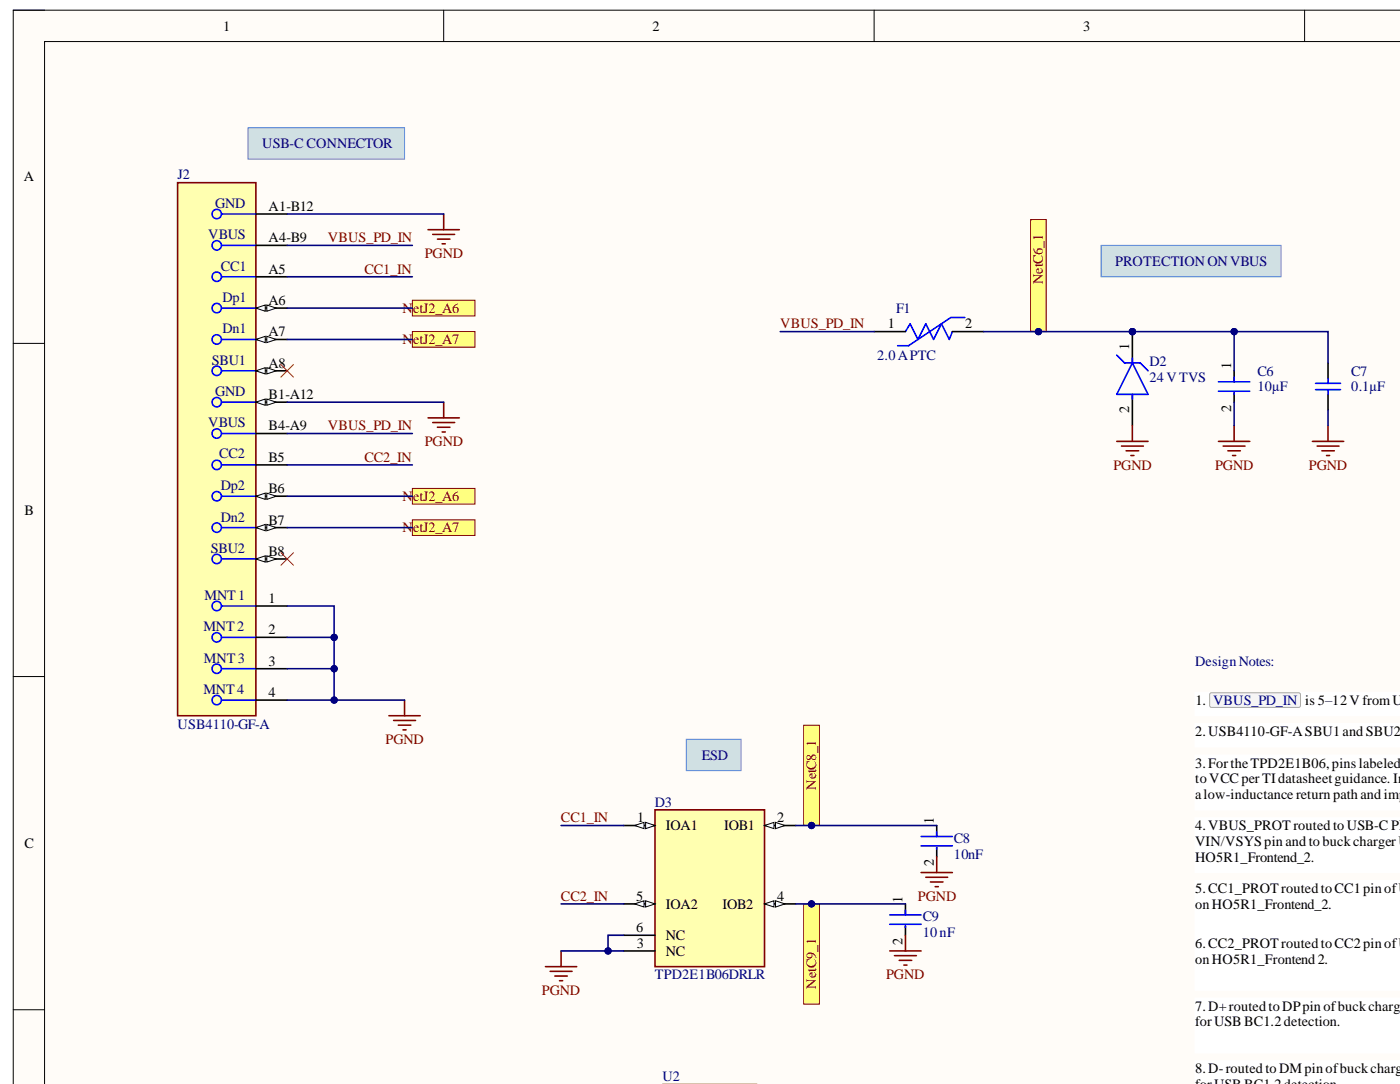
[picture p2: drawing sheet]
<svg xmlns="http://www.w3.org/2000/svg" width="223mm" height="173mm" viewBox="0 0 223 173" stroke-linecap="round" stroke-linejoin="round" font-family="sans-serif">
<path d="M2.1 1.6h221.3v171.3h-221.3z" fill-rule="evenodd" fill="#fffcf8"/>
<path d="M223.4 1.6h-221.3v171.3" fill="none" stroke="#000" stroke-width=".16"/>
<path d="M7.1 6.6h216.3v166.3h-216.3z" fill-rule="evenodd" fill="#fffcf8"/>
<path d="M2.1 1.6h5M70.8 1.6v5M139.4 1.6v5M208.1 1.6v5M223.4 6.6h-216.3v166.3M2.1 54.8h5M2.1 107.9h5M2.1 161h5" fill="none" stroke="#000" stroke-width=".16"/>
<path d="M39.6 20.4h24.9v5h-24.9z" fill-rule="evenodd" fill="#d0e0e3"/>
<path d="M39.6 20.4h24.9v5h-24.9z" fill="none" stroke="#4a86e8" stroke-width=".16"/>
<circle cx="180.6" cy="52.9" r=".5" fill="#000080"/>
<circle cx="180.6" cy="52.9" r=".5" fill="none" stroke="#000080" stroke-width=".16"/>
<path d="M180.6 52.9v5M180.6 62.9v5" fill="none" stroke="#000" stroke-width=".25"/>
<circle cx="180.6" cy="52.9" r=".5" fill="#000080"/>
<circle cx="180.6" cy="52.9" r=".5" fill="none" stroke="#000080" stroke-width=".16"/>
<path d="M144.4 52.9l.8-1.3 1.2 2.5 1.3-2.5 1.2 2.5 1.3-2.5 1.2 2.5 .5-1.2M153.9 50.6h-2.2l-6.8 4.5h-1.7M178.1 56.6l1.3 1.3h2.5l1.2 1.2M180.6 57.9l2.5 5h-5zM180.6 57.1v.8M180.6 62.9v.7" fill="none" stroke="#00f" stroke-width=".25"/>
<path d="M139.4 52.9h5M151.9 52.9h5" fill="none" stroke="#000" stroke-width=".25"/>
<path d="M105.7 172.9h15" fill="none" stroke="#ffffb0" stroke-width=".16"/>
<path d="M105.7 172.9h15M105.7 172.9h.1" fill="none" stroke="#800000" stroke-width=".16"/>
<path d="M104.5 129.1h17.5v25h-17.5z" fill-rule="evenodd" fill="#ffffb0"/>
<path d="M104.5 129.1h17.5v25h-17.5z" fill="none" stroke="#800000" stroke-width=".25"/>
<path d="M99.5 131.6h5" fill="none" stroke="#000" stroke-width=".25"/>
<path d="M103 131.1l1.5 .5-1.5 .5z" fill="#f8fcff"/>
<path d="M103 131.1l1.5 .5-1.5 .5z" fill="none" stroke="#000" stroke-width=".16"/>
<path d="M101.2 131.6l1.5-.5v1z" fill="#f8fcff"/>
<path d="M101.2 131.6l1.5-.5v1z" fill="none" stroke="#000" stroke-width=".16"/>
<path d="M99.5 144.1h5" fill="none" stroke="#000" stroke-width=".25"/>
<path d="M103 143.6l1.5 .5-1.5 .5z" fill="#f8fcff"/>
<path d="M103 143.6l1.5 .5-1.5 .5z" fill="none" stroke="#000" stroke-width=".16"/>
<path d="M101.2 144.1l1.5-.5v1z" fill="#f8fcff"/>
<path d="M101.2 144.1l1.5-.5v1z" fill="none" stroke="#000" stroke-width=".16"/>
<path d="M122 131.6h4.9" fill="none" stroke="#000" stroke-width=".25"/>
<path d="M122 131.6l1.5-.5v1z" fill="#f8fcff"/>
<path d="M122 131.6l1.5-.5v1z" fill="none" stroke="#000" stroke-width=".16"/>
<path d="M123.7 131.1l1.5 .5-1.5 .5z" fill="#f8fcff"/>
<path d="M123.7 131.1l1.5 .5-1.5 .5z" fill="none" stroke="#000" stroke-width=".16"/>
<path d="M122 144.1h4.9" fill="none" stroke="#000" stroke-width=".25"/>
<path d="M122 144.1l1.5-.5v1z" fill="#f8fcff"/>
<path d="M122 144.1l1.5-.5v1z" fill="none" stroke="#000" stroke-width=".16"/>
<path d="M123.7 143.6l1.5 .5-1.5 .5z" fill="#f8fcff"/>
<path d="M123.7 143.6l1.5 .5-1.5 .5z" fill="none" stroke="#000" stroke-width=".16"/>
<path d="M99.5 151.6h5M99.5 149.1h5" fill="none" stroke="#000" stroke-width=".25"/>
<path d="M109.5 117.9h8.7v5h-8.7z" fill-rule="evenodd" fill="#d0e0e3"/>
<path d="M109.5 117.9h8.7v5h-8.7z" fill="none" stroke="#4a86e8" stroke-width=".16"/>
<path d="M175.6 39.1h28.7v5h-28.7z" fill-rule="evenodd" fill="#d0e0e3"/>
<path d="M175.6 39.1h28.7v5h-28.7z" fill="none" stroke="#4a86e8" stroke-width=".16"/>
<path d="M196.9 59.1v1.8M196.9 62.6v1.5" fill="none" stroke="#000" stroke-width=".25"/>
<path d="M194.4 60.9h4.9M194.4 62.4h4.9M196.9 60.1v.8M196.9 62.6v.3" fill="none" stroke="#00f" stroke-width=".25"/>
<path d="M28.3 29.1h12.5v85h-12.5z" fill-rule="evenodd" fill="#ffffb0"/>
<path d="M28.3 29.1h12.5v85h-12.5z" fill="none" stroke="#800000" stroke-width=".25"/>
<g fill="none" stroke="#00f" stroke-width=".25">
<path d="M35.3 34.1h5.5M35.3 39.1h5.5M35.3 44.1h5.5M35.3 49.1h5.5M35.3 54.1h5.5M35.3 59.1h5.5M35.3 64.1h5.5M35.3 69.1h5.5M35.3 74.1h5.5M35.3 79.1h5.5M35.3 96.6h5.5M35.3 84.1h5.5"/>
<path d="M35.3 89.1h5.5M35.3 101.6h5.5M35.3 106.6h5.5M35.3 111.6h5.5"/>
<circle cx="34.6" cy="34.1" r=".75"/>
<circle cx="34.6" cy="39.1" r=".75"/>
<circle cx="34.6" cy="44.1" r=".75"/>
<circle cx="34.6" cy="49.1" r=".75"/>
<circle cx="34.6" cy="54.1" r=".75"/>
<circle cx="34.6" cy="59.1" r=".75"/>
<circle cx="34.6" cy="79.1" r=".75"/>
<circle cx="34.6" cy="69.1" r=".75"/>
<circle cx="34.6" cy="74.1" r=".75"/>
<circle cx="34.6" cy="64.1" r=".75"/>
<circle cx="34.6" cy="89.1" r=".75"/>
<circle cx="34.6" cy="96.6" r=".75"/>
<circle cx="34.6" cy="84.1" r=".75"/>
<circle cx="34.6" cy="101.6" r=".75"/>
<circle cx="34.6" cy="111.6" r=".75"/>
<circle cx="34.6" cy="106.6" r=".75"/>
</g>
<path d="M40.8 34.1h5M40.8 39.1h5M40.8 44.1h5M40.8 49.1h5M40.8 96.6h5M40.8 101.6h5M40.8 106.6h5M40.8 111.6h5" fill="none" stroke="#000" stroke-width=".25"/>
<path d="M40.8 49.1l1.5-.5v1z" fill="#f8fcff"/>
<path d="M40.8 49.1l1.5-.5v1z" fill="none" stroke="#000" stroke-width=".16"/>
<path d="M42.6 48.6l1.5 .5-1.5 .5z" fill="#f8fcff"/>
<path d="M42.6 48.6l1.5 .5-1.5 .5z" fill="none" stroke="#000" stroke-width=".16"/>
<path d="M40.8 54.1h5" fill="none" stroke="#000" stroke-width=".25"/>
<path d="M40.8 54.1l1.5-.5v1z" fill="#f8fcff"/>
<path d="M40.8 54.1l1.5-.5v1z" fill="none" stroke="#000" stroke-width=".16"/>
<path d="M42.6 53.6l1.5 .5-1.5 .5z" fill="#f8fcff"/>
<path d="M42.6 53.6l1.5 .5-1.5 .5z" fill="none" stroke="#000" stroke-width=".16"/>
<path d="M40.8 59.1h5" fill="none" stroke="#000" stroke-width=".25"/>
<path d="M40.8 59.1l1.5-.5v1z" fill="#f8fcff"/>
<path d="M40.8 59.1l1.5-.5v1z" fill="none" stroke="#000" stroke-width=".16"/>
<path d="M42.6 58.6l1.5 .5-1.5 .5z" fill="#f8fcff"/>
<path d="M42.6 58.6l1.5 .5-1.5 .5z" fill="none" stroke="#000" stroke-width=".16"/>
<path d="M40.8 64.1h5" fill="none" stroke="#000" stroke-width=".25"/>
<path d="M40.8 64.1l1.5-.5v1z" fill="#f8fcff"/>
<path d="M40.8 64.1l1.5-.5v1z" fill="none" stroke="#000" stroke-width=".16"/>
<path d="M42.6 63.6l1.5 .5-1.5 .5z" fill="#f8fcff"/>
<path d="M42.6 63.6l1.5 .5-1.5 .5z" fill="none" stroke="#000" stroke-width=".16"/>
<path d="M40.8 69.1h5M40.8 74.1h5M40.8 79.1h5" fill="none" stroke="#000" stroke-width=".25"/>
<path d="M40.8 79.1l1.5-.5v1z" fill="#f8fcff"/>
<path d="M40.8 79.1l1.5-.5v1z" fill="none" stroke="#000" stroke-width=".16"/>
<path d="M42.6 78.6l1.5 .5-1.5 .5z" fill="#f8fcff"/>
<path d="M42.6 78.6l1.5 .5-1.5 .5z" fill="none" stroke="#000" stroke-width=".16"/>
<path d="M40.8 84.1h5" fill="none" stroke="#000" stroke-width=".25"/>
<path d="M40.8 84.1l1.5-.5v1z" fill="#f8fcff"/>
<path d="M40.8 84.1l1.5-.5v1z" fill="none" stroke="#000" stroke-width=".16"/>
<path d="M42.6 83.6l1.5 .5-1.5 .5z" fill="#f8fcff"/>
<path d="M42.6 83.6l1.5 .5-1.5 .5z" fill="none" stroke="#000" stroke-width=".16"/>
<path d="M40.8 89.1h5" fill="none" stroke="#000" stroke-width=".25"/>
<path d="M40.8 89.1l1.5-.5v1z" fill="#f8fcff"/>
<path d="M40.8 89.1l1.5-.5v1z" fill="none" stroke="#000" stroke-width=".16"/>
<path d="M42.6 88.6l1.5 .5-1.5 .5z" fill="#f8fcff"/>
<path d="M42.6 88.6l1.5 .5-1.5 .5z" fill="none" stroke="#000" stroke-width=".16"/>
<path d="M44.8 58.1l2 2M46.8 58.1l-2 2M44.8 88.1l2 2M46.8 88.1l-2 2" fill="none" stroke="#f00" stroke-width=".16"/>
<g fill="none" stroke="#800000" stroke-width=".25">
<path d="M68.3 36.6h5M69 37.4h3.5M69.8 38.1h2M70.5 38.9h.5M70.8 34.1v2.5M178.1 70.4h5M178.9 71.1h3.5M179.6 71.9h2M180.4 72.6h.5M180.6 67.9v2.5M194.4 70.4h4.9M195.1 71.1h3.5"/>
<path d="M195.9 71.9h1.9M196.6 72.6h.5M196.9 67.9v2.5M62 114.1h5M62.8 114.9h3.5M63.5 115.6h2M64.3 116.4h.5M64.5 111.6v2.5M87 154.1h5M87.7 154.9h3.5M88.5 155.6h2M89.2 156.4h.5"/>
<path d="M89.5 151.6v2.5"/>
</g>
<path d="M190.6 120.4h32.8v8.7h-32.8z" fill-rule="evenodd" fill="#fff"/>
<path d="M223.4 120.4h-32.8v8.7h32.8" fill="none" stroke="#fff" stroke-width=".16"/>
<path d="M190.6 115.4h32.8v3.7h-32.8z" fill-rule="evenodd" fill="#fff"/>
<path d="M223.4 115.4h-32.8v3.7h32.8" fill="none" stroke="#fff" stroke-width=".16"/>
<path d="M190.6 110.4h32.8v3.7h-32.8z" fill-rule="evenodd" fill="#fff"/>
<path d="M223.4 110.4h-32.8v3.7h32.8" fill="none" stroke="#fff" stroke-width=".16"/>
<path d="M193.1 110.5h14.1l.2 .3v1.7l-.2 .3h-14l-.3-.3v-1.7z" fill="#f5f5f5"/>
<path d="M193.1 110.5h14.1l.2 .3v1.7l-.2 .3h-14l-.3-.3v-1.7z" fill="none" stroke="#a9a9a9" stroke-width=".16"/>
<path d="M190.6 130.4h32.8v8.7h-32.8z" fill-rule="evenodd" fill="#fff"/>
<path d="M223.4 130.4h-32.8v8.7h32.8" fill="none" stroke="#fff" stroke-width=".16"/>
<path d="M190.6 140.4h32.8v8.7h-32.8z" fill-rule="evenodd" fill="#fff"/>
<path d="M223.4 140.4h-32.8v8.7h32.8" fill="none" stroke="#fff" stroke-width=".16"/>
<path d="M190.6 149.1h32.8v8.8h-32.8z" fill-rule="evenodd" fill="#fff"/>
<path d="M223.4 149.1h-32.8v8.8h32.8" fill="none" stroke="#fff" stroke-width=".16"/>
<path d="M190.6 159.1h32.8v8.8h-32.8z" fill-rule="evenodd" fill="#fff"/>
<path d="M223.4 159.1h-32.8v8.8h32.8" fill="none" stroke="#fff" stroke-width=".16"/>
<path d="M190.6 169.2h32.8v3.7h-32.8z" fill-rule="evenodd" fill="#fff"/>
<path d="M223.4 169.2h-32.8v3.7" fill="none" stroke="#fff" stroke-width=".16"/>
<path d="M211.8 57.9v2.5M211.8 62.9v2.5M149.4 131.6v1.8M149.4 135.1v1.5" fill="none" stroke="#000" stroke-width=".25"/>
<path d="M209.8 61.1h4M209.8 62.1h4M211.8 60.4v.7M211.8 62.1v.8M146.9 133.4h5M146.9 134.9h5M149.4 132.6v.8M149.4 135.1v.3" fill="none" stroke="#00f" stroke-width=".25"/>
<path d="M209.3 70.4h5M210.1 71.1h3.5M210.8 71.9h2M211.6 72.6h.5M211.8 67.9v2.5M146.9 139.1h5M147.7 139.9h3.5M149.4 136.6v2.5M148.4 140.6h2M149.2 141.4h.5" fill="none" stroke="#800000" stroke-width=".25"/>
<path d="M128.2 115.7h2.5v15.9h-2.5z" fill-rule="evenodd" fill="#ffff80"/>
<path d="M128.2 115.7h2.5v15.9h-2.5z" fill="none" stroke="#800000" stroke-width=".16"/>
<circle cx="129.4" cy="131.6" r=".5" fill="#000080"/>
<circle cx="129.4" cy="131.6" r=".5" fill="none" stroke="#000080" stroke-width=".16"/>
<path d="M144.4 144.1v1.8M144.4 147.6v1.5" fill="none" stroke="#000" stroke-width=".25"/>
<path d="M141.9 145.9h5M141.9 147.4h5M144.4 145.1v.8M144.4 147.6v.3" fill="none" stroke="#00f" stroke-width=".25"/>
<path d="M141.9 151.6h5M142.7 152.4h3.5M143.4 153.1h2M144.2 153.9h.5M144.4 149.1v2.5" fill="none" stroke="#800000" stroke-width=".25"/>
<path d="M128.2 144.1h2.5v16h-2.5z" fill-rule="evenodd" fill="#ffff80"/>
<path d="M128.2 144.1h2.5v16h-2.5z" fill="none" stroke="#800000" stroke-width=".16"/>
<circle cx="129.4" cy="144.1" r=".5" fill="#000080"/>
<circle cx="129.4" cy="144.1" r=".5" fill="none" stroke="#000080" stroke-width=".16"/>
<path d="M68.3 66.6h5M69 67.4h3.5M69.8 68.1h2M70.5 68.9h.5M70.8 64.1v2.5" fill="none" stroke="#800000" stroke-width=".25"/>
<path d="M65.8 47.9h10v2.5h-10z" fill-rule="evenodd" fill="#ffff80"/>
<path d="M65.8 47.9h10v2.5h-10z" fill="none" stroke="#800000" stroke-width=".16"/>
<path d="M65.8 52.9h10v2.5h-10z" fill-rule="evenodd" fill="#ffff80"/>
<path d="M65.8 52.9h10v2.5h-10z" fill="none" stroke="#800000" stroke-width=".16"/>
<path d="M65.8 77.9h10v2.5h-10z" fill-rule="evenodd" fill="#ffff80"/>
<path d="M65.8 77.9h10v2.5h-10z" fill="none" stroke="#800000" stroke-width=".16"/>
<path d="M65.8 82.9h10v2.5h-10z" fill-rule="evenodd" fill="#ffff80"/>
<path d="M65.8 82.9h10v2.5h-10z" fill="none" stroke="#800000" stroke-width=".16"/>
<path d="M164.4 35h2.5v17.9h-2.5z" fill-rule="evenodd" fill="#ffff80"/>
<path d="M164.4 35h2.5v17.9h-2.5z" fill="none" stroke="#800000" stroke-width=".16"/>
<circle cx="165.6" cy="52.9" r=".5" fill="#000080"/>
<circle cx="165.6" cy="52.9" r=".5" fill="none" stroke="#000080" stroke-width=".16"/>
<path d="M45.8 34.1h25M45.8 39.1h20M45.8 44.1h20M45.8 49.1h20M45.8 54.1h20M45.8 74.1h20M45.8 64.1h25M45.8 79.1h20M45.8 69.1h20M45.8 96.6h7.5v5h-7.5M45.8 84.1h20" fill="none" stroke="#000080" stroke-width=".25"/>
<circle cx="53.3" cy="101.6" r=".5" fill="#000080"/>
<circle cx="53.3" cy="101.6" r=".5" fill="none" stroke="#000080" stroke-width=".16"/>
<path d="M53.3 101.6v5h-7.5" fill="none" stroke="#000080" stroke-width=".25"/>
<circle cx="53.3" cy="101.6" r=".5" fill="#000080"/>
<circle cx="53.3" cy="101.6" r=".5" fill="none" stroke="#000080" stroke-width=".16"/>
<circle cx="53.3" cy="106.6" r=".5" fill="#000080"/>
<circle cx="53.3" cy="106.6" r=".5" fill="none" stroke="#000080" stroke-width=".16"/>
<path d="M53.3 106.6v5h-7.5" fill="none" stroke="#000080" stroke-width=".25"/>
<circle cx="53.3" cy="106.6" r=".5" fill="#000080"/>
<circle cx="53.3" cy="106.6" r=".5" fill="none" stroke="#000080" stroke-width=".16"/>
<circle cx="53.3" cy="111.6" r=".5" fill="#000080"/>
<circle cx="53.3" cy="111.6" r=".5" fill="none" stroke="#000080" stroke-width=".16"/>
<path d="M53.3 111.6h11.2" fill="none" stroke="#000080" stroke-width=".25"/>
<circle cx="53.3" cy="111.6" r=".5" fill="#000080"/>
<circle cx="53.3" cy="111.6" r=".5" fill="none" stroke="#000080" stroke-width=".16"/>
<path d="M124.5 52.9h14.9M156.9 52.9h40v6.2M196.9 64.1v3.8" fill="none" stroke="#000080" stroke-width=".25"/>
<circle cx="165.6" cy="52.9" r=".5" fill="#000080"/>
<circle cx="165.6" cy="52.9" r=".5" fill="none" stroke="#000080" stroke-width=".16"/>
<circle cx="180.6" cy="52.9" r=".5" fill="#000080"/>
<circle cx="180.6" cy="52.9" r=".5" fill="none" stroke="#000080" stroke-width=".16"/>
<circle cx="196.9" cy="52.9" r=".5" fill="#000080"/>
<circle cx="196.9" cy="52.9" r=".5" fill="none" stroke="#000080" stroke-width=".16"/>
<path d="M89.5 131.6h10M89.5 144.1h10M99.5 149.1h-2.5v2.5h2.5" fill="none" stroke="#000080" stroke-width=".25"/>
<circle cx="97" cy="151.6" r=".5" fill="#000080"/>
<circle cx="97" cy="151.6" r=".5" fill="none" stroke="#000080" stroke-width=".16"/>
<path d="M89.5 151.6h7.5" fill="none" stroke="#000080" stroke-width=".25"/>
<circle cx="97" cy="151.6" r=".5" fill="#000080"/>
<circle cx="97" cy="151.6" r=".5" fill="none" stroke="#000080" stroke-width=".16"/>
<path d="M196.9 52.9h14.9v5" fill="none" stroke="#000080" stroke-width=".25"/>
<circle cx="196.9" cy="52.9" r=".5" fill="#000080"/>
<circle cx="196.9" cy="52.9" r=".5" fill="none" stroke="#000080" stroke-width=".16"/>
<path d="M211.8 65.4v2.5M126.9 131.6h22.5" fill="none" stroke="#000080" stroke-width=".25"/>
<circle cx="129.4" cy="131.6" r=".5" fill="#000080"/>
<circle cx="129.4" cy="131.6" r=".5" fill="none" stroke="#000080" stroke-width=".16"/>
<path d="M126.9 144.1h17.5" fill="none" stroke="#000080" stroke-width=".25"/>
<circle cx="129.4" cy="144.1" r=".5" fill="#000080"/>
<circle cx="129.4" cy="144.1" r=".5" fill="none" stroke="#000080" stroke-width=".16"/>
<g font-size="2.3">
<text x="35.6" y="4.9">1</text>
<text x="104.1" y="4.9">2</text>
<text x="172.8" y="4.9">3</text>
<text x="3.8" y="28.9">A</text>
<text x="42.8" y="33.7">A1-B12</text>
<text x="42.8" y="38.7">A4-B9</text>
<text x="42.8" y="43.7">A5</text>
<text x="42.8" y="48.6">A6</text>
<text x="42.8" y="53.6">A7</text>
<text x="141.6" y="52.4">1</text>
<text x="153.9" y="52.4">2</text>
<text x="42.8" y="58.6">A8</text>
<text x="180.1" y="55.8" transform="rotate(-90 180.1 55.8)">1</text>
<text x="196.4" y="58.9" transform="rotate(-90 196.4 58.9)">1</text>
<text x="42.8" y="63.6">B1-A12</text>
<text x="180.1" y="65.9" transform="rotate(-90 180.1 65.9)">2</text>
<text x="196.4" y="65.7" transform="rotate(-90 196.4 65.7)">2</text>
<text x="42.8" y="68.6">B4-A9</text>
<text x="42.8" y="73.6">B5</text>
<text x="3.9" y="82.1">B</text>
<text x="42.8" y="78.6">B6</text>
<text x="42.8" y="83.7">B7</text>
<text x="42.8" y="88.7">B8</text>
<text x="42.8" y="96.1">1</text>
<text x="42.8" y="101.1">2</text>
<text x="42.8" y="106.2">3</text>
<text x="42.8" y="111.2">4</text>
<text x="190.7" y="112.4">1. VBUS_PD_IN is 5–12VfromU</text>
<text x="190.6" y="117.4">2.USB4110-GF-ASBU1andSBU2</text>
<text x="190.6" y="122.4">3.FortheTPD2E1B06,pinslabeled</text>
<text x="190.6" y="124.9">t</text>
<text x="191.4" y="124.9">oVCC per TIdatasheetguidance. In</text>
<text x="101.6" y="131.2">1</text>
<text x="123.9" y="131.2">2</text>
<text x="149" y="131.4" transform="rotate(-90 149 131.4)">1</text>
<text x="190.6" y="127.4">alow-inductance returnpathandimp</text>
<text x="3.9" y="135.2">C</text>
<text x="106.2" y="132.4">IOA1</text>
<text x="115.5" y="132.4">IOB1</text>
<text x="190.6" y="132.4">4.VBUS_PROTroutedtoUSB-C PD</text>
<text x="190.6" y="134.9">VIN/VSYSpinandtobuckcharger U</text>
<text x="190.6" y="137.4">HO5R1_Frontend_2.</text>
<text x="101.5" y="143.7">5</text>
<text x="123.9" y="143.7">4</text>
<text x="144" y="143.9" transform="rotate(-90 144 143.9)">1</text>
<text x="149" y="138.2" transform="rotate(-90 149 138.2)">2</text>
<text x="190.6" y="142.4">5.CC1_PROTroutedtoCC1pinofU</text>
<text x="101.5" y="148.7">6</text>
<text x="106.2" y="144.9">IOA2</text>
<text x="106.2" y="149.9">NC</text>
<text x="115.2" y="144.9">IOB2</text>
<text x="190.6" y="144.9">onHO5R1_Frontend_2.</text>
<text x="101.6" y="151.1">3</text>
<text x="106.2" y="152.4">NC</text>
<text x="144" y="150.7" transform="rotate(-90 144 150.7)">2</text>
<text x="190.6" y="151.1">6.CC2_PROTroutedtoCC2pinofU</text>
<text x="190.6" y="153.7">onHO5R1_Frontend2.</text>
<text x="190.6" y="161.2">7.D+routedtoDPpinofbuckcharg</text>
<text x="190.6" y="163.6">forUSB BC1.2detection.</text>
<text x="190.6" y="171.2">8.D-routedtoDMpinofbuckcharg</text>
<text x="190.6" y="173.6">forUSB BC1.2detection.</text>
</g>
<g font-size="2.3" fill="#000080">
<text x="41.8" y="23.6">USB-C CONNECTOR</text>
<text x="28.3" y="28.6">J2</text>
<text x="34.3" y="33.2">GND</text>
<text x="33.2" y="38.2">VBUS</text>
<text x="35.2" y="43.1">CC1</text>
<text x="177.9" y="42.4">PROTECTIONONVBUS</text>
<text x="35.5" y="48.1">Dp1</text>
<text x="35.5" y="53.1">Dn1</text>
<text x="143" y="49.9">F1</text>
<text x="33.8" y="58.1">SBU1</text>
<text x="139.9" y="57.4">2.0APTC</text>
<text x="183.3" y="58.4">D2</text>
<text x="200.6" y="59.9">C6</text>
<text x="215.5" y="59.9">C7</text>
<text x="34.3" y="63.1">GND</text>
<text x="183.3" y="60.9">24VTVS</text>
<text x="200.6" y="62.4">10µF</text>
<text x="215.5" y="62.4">0.1µF</text>
<text x="33.2" y="68.1">VBUS</text>
<text x="35" y="73.1">CC2</text>
<text x="35.2" y="78.2">Dp2</text>
<text x="35.2" y="83.2">Dn2</text>
<text x="33.6" y="88.2">SBU2</text>
<text x="32.6" y="95.6">MNT1</text>
<text x="32.4" y="100.6">MNT2</text>
<text x="32.5" y="105.7">MNT3</text>
<text x="190.6" y="106.2">DesignNotes:</text>
<text x="32.4" y="110.7">MNT4</text>
<text x="28.3" y="116.2">USB4110-GF-A</text>
<text x="112" y="121.2">ESD</text>
<text x="104.4" y="128.6">D3</text>
<text x="152.2" y="134.4">C8</text>
<text x="152.2" y="136.9">10nF</text>
<text x="147.2" y="146.9">C9</text>
<text x="147.2" y="149.4">10nF</text>
<text x="104.4" y="156.1">TPD2E1B06DRLR</text>
<text x="105.7" y="172.4">U2</text>
</g>
<g font-size="2.3" fill="#800000">
<text x="52.3" y="38.7">VBUS_PD_IN</text>
<text x="67.8" y="41.1">PGND</text>
<text x="58.1" y="43.7">CC1_IN</text>
<text x="166.4" y="45.3" transform="rotate(-90 166.4 45.3)">NetC6_1</text>
<text x="64.2" y="49.9">N</text>
<text x="65.9" y="49.9">etJ2_A6</text>
<text x="124.5" y="52.4">VBUS_PD_IN</text>
<text x="64.2" y="54.9">N</text>
<text x="65.9" y="54.9">etJ2_A7</text>
<text x="52.3" y="68.6">VBUS_PD_IN</text>
<text x="67.8" y="71.2">PGND</text>
<text x="58.1" y="73.6">CC2_IN</text>
<text x="177.6" y="74.9">PGND</text>
<text x="193.8" y="74.9">PGND</text>
<text x="208.8" y="74.9">PGND</text>
<text x="64.2" y="79.9">N</text>
<text x="65.9" y="79.9">etJ2_A6</text>
<text x="64.2" y="84.9">N</text>
<text x="65.9" y="84.9">etJ2_A7</text>
<text x="61.5" y="118.6">PGND</text>
<text x="130.2" y="126" transform="rotate(-90 130.2 126)">NetC8_1</text>
<text x="89.5" y="131.2">CC1_IN</text>
<text x="89.5" y="143.7">CC2_IN</text>
<text x="146.4" y="143.7">PGND</text>
<text x="86.4" y="158.7">PGND</text>
<text x="130.2" y="157.6" transform="rotate(-90 130.2 157.6)">NetC9_1</text>
<text x="141.4" y="156.1">PGND</text>
</g>
</svg>
